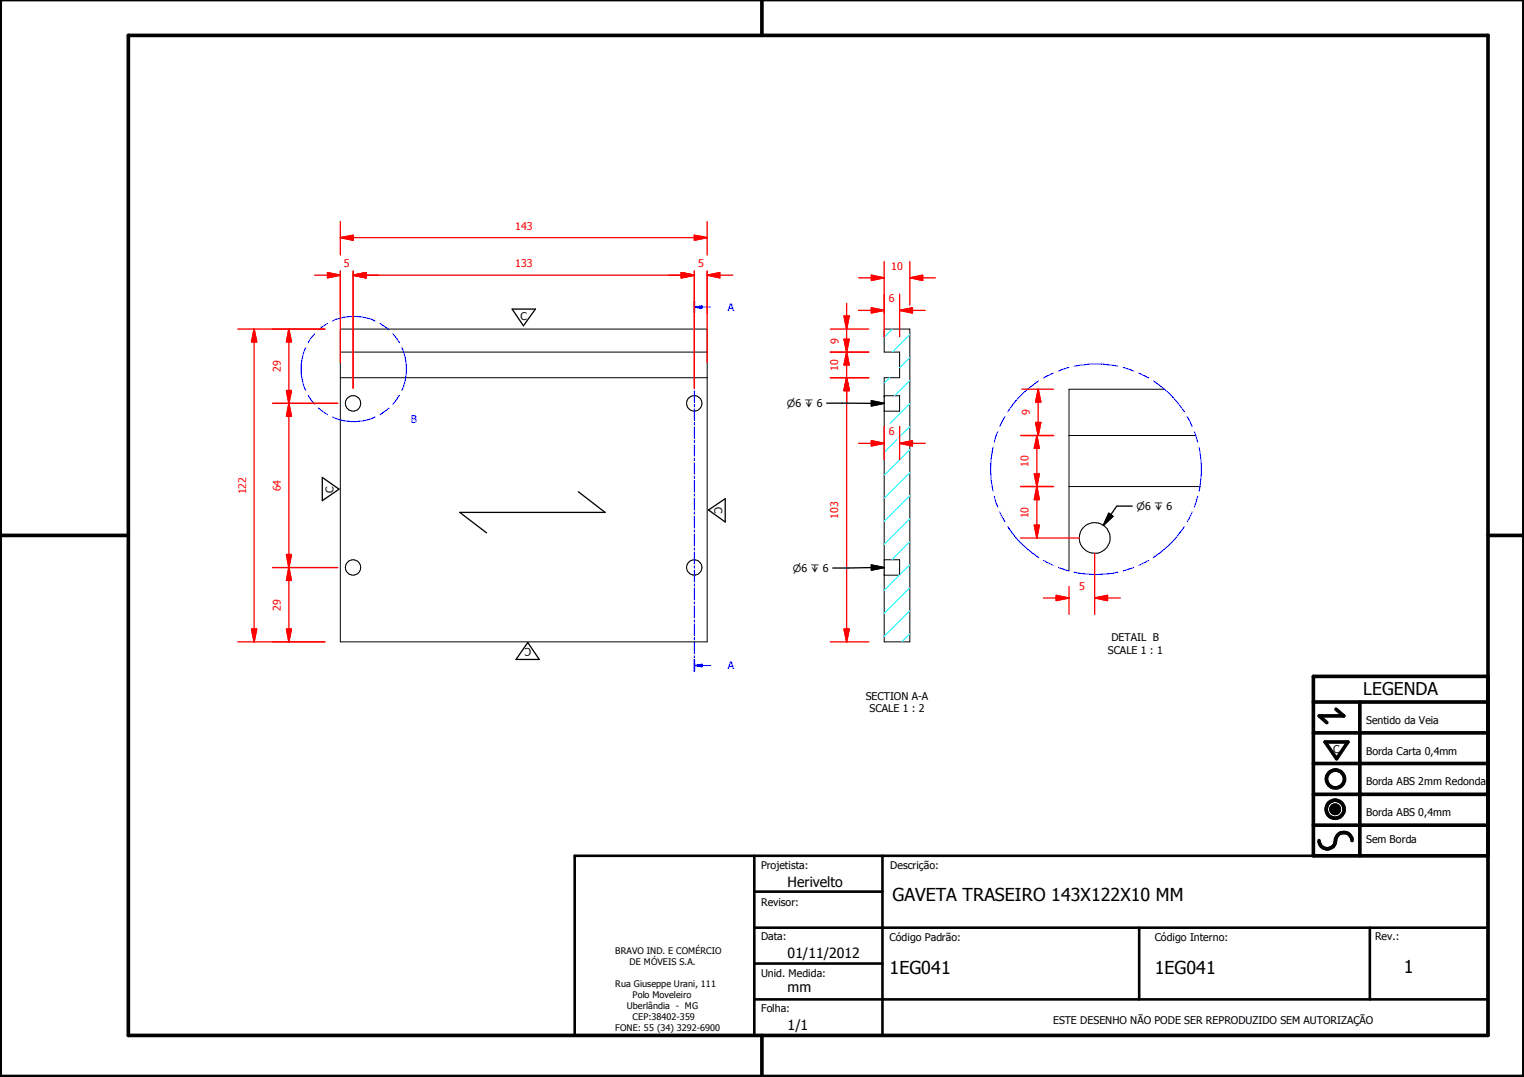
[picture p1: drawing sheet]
<svg xmlns="http://www.w3.org/2000/svg" width="297mm" height="210mm" viewBox="0 0 297 210" stroke-linecap="round" stroke-linejoin="round" font-family="sans-serif">
<g fill="none" stroke="#000" stroke-width=".19">
<path d="M66.3 68.6h71.5M66.3 73.6h71.5M66.3 64.1h71.5v61h-71.5zM172.3 77.1h.1M172.3 77.1h3v3h-3M172.3 64.1h5v61h-5v-51.5h3v-5h-3zM227 75.9h-18.6v35.4M208.4 94.8h25.5M208.4 84.9h24.7M172.3 109.1h3v3h-3M259.4 157.6l1.6 .1zM259.4 157.7l1.6 .1z"/>
<path d="M259.4 157.8l1.6 .1zM259.4 157.9h1.6v.1zM259.4 157.9l1.6 .1h-1.5zM259.4 157.6h1.6zM259.5 158h1.5zM259.5 158l1.4 .1zM259.5 157.5l1.5 .1zM259.5 158.1h1.4zM259.5 157.4l1.5 .1zM259.5 158.1l1.4 .1zM259.5 157.3l1.4 .1zM259.6 158.2h1.3z"/>
<path d="M259.6 158.2h1.2zM259.6 157.2l1.3 .1zM259.6 158.2l1.2 .1zM259.6 157.2h1.3zM259.7 158.3h1.1zM259.7 158.3l1 .1zM259.7 157.1l1.1 .1zM259.7 157.1h1.1zM259.8 158.4h.9zM259.8 158.4h.8zM259.8 157.1h1zM259.8 157.1h.9z"/>
<path d="M259.8 158.4l.8 .1zM259.8 157l.9 .1zM259.8 157h.8zM259.9 158.5h.7zM259.9 158.5h.6zM259.9 157h.7zM260 158.5h.5zM260 158.5h.4zM260 157h.6zM260.1 158.5h.3zM260.1 158.5h.2zM260.1 156.9l.4 .1z"/>
<path d="M260.1 156.9h.3zM260.1 156.9h.2z"/>
<circle cx="68.8" cy="78.6" r="1.5"/>
<circle cx="135.3" cy="78.6" r="1.49"/>
<circle cx="68.8" cy="110.6" r="1.49"/>
<circle cx="135.3" cy="110.6" r="1.49"/>
<circle cx="213.4" cy="104.9" r="3"/>
</g>
<g fill="#000">
<path d="M259.4 157.6h1.6zM259.5 157.5l1.5 .1zM259.5 157.4l1.5 .1zM259.5 157.3l1.4 .1zM259.6 157.2l1.3 .1zM259.6 157.2h1.3zM259.7 157.1l1.1 .1zM259.7 157.1h1.1zM259.8 157.1h1zM259.8 157.1h.9zM259.8 157l.9 .1zM259.8 157h.8z"/>
<path d="M259.9 157h.7zM260 157h.6zM260.1 156.9l.4 .1zM260.1 156.9h.3zM260.1 156.9h.2zM260.1 158.5h.2zM260 158.5h.4zM260.1 158.5h.3zM259.9 158.5h.6zM260 158.5h.5zM259.8 158.4l.8 .1zM259.9 158.5h.7z"/>
<path d="M259.8 158.4h.8zM259.7 158.3l1 .1zM259.8 158.4h.9zM259.6 158.2l1.2 .1zM259.7 158.3h1.1zM259.6 158.2h1.2zM259.5 158.1l1.4 .1zM259.6 158.2h1.3zM259.5 158l1.4 .1zM259.5 158.1h1.4zM259.4 157.9l1.6 .1h-1.5zM259.5 158h1.5z"/>
<path d="M259.4 157.6l1.6 .1zM259.4 157.7l1.6 .1zM259.4 157.8l1.6 .1zM259.4 157.9h1.6v.1z"/>
</g>
<g fill="none" stroke="#000" stroke-width=".71">
<path d="M148.5 0v6.9M297 -.1v209.9h-297v-209.9M25 6.9h265v194.9h-265zM0 104.4h25M290 104.4h7M256 136.8h34M260.4 138.2l1.5 1.3h-4.8l1.5 1.3M265 136.8v30M290 131.8h-34v35h34M256 154.8h34M256 148.8h34M256 142.8h34"/>
<path d="M258.3 144.6h4.4l-2.2 3.3zM256 160.8h34M257.1 163.8a1.62 1.62 0 0 0 1.8 1.6 1.62 1.62 0 0 0 1.4-1.9 1.63 1.63 0 0 1 1.7-1.2 1.63 1.63 0 0 1 1.5 1.5M148.5 201.8v8"/>
<circle cx="260.2" cy="157.7" r="1.76"/>
<circle cx="260.2" cy="157.7" r=".82"/>
<circle cx="260.3" cy="151.8" r="1.76"/>
</g>
<path d="M112 166.8h178v35h-178zM147 173.8h25M147 166.8v35M172 166.8v35M147 194.8h143M147 180.8h143M147 187.8h25M222 180.8v14M267 180.8v14" fill="none" stroke="#000" stroke-width=".51"/>
<g fill="none" stroke="#00f" stroke-width=".19">
<path d="M135.3 58.7v2.3M135.3 59.9h1.5M135.3 61.3v.5M135.3 62.2v2.3M135.3 64.9v.4M135.3 65.7v2.2M135.3 68.3v.5M135.3 69.2v2.3M135.3 71.8v.5M135.3 72.6v2.4M135.3 75.4v.4M135.3 76.2v2.2"/>
<path d="M135.3 78.8v.5M135.3 79.7v2.3M135.3 82.3v.5M135.3 83.1v2.4M135.3 85.9v.4M135.3 86.7v2.2M135.3 89.3v.5M135.3 90.2v2.2M135.3 92.8v.5M135.3 93.6v2.3M135.3 96.3v.4M135.3 97.1v2.3"/>
<path d="M135.3 99.8v.4M135.3 100.6v2.3M135.3 103.3v.5M135.3 104.1v2.3M135.3 106.8v.4M135.3 107.6v2.3M135.3 110.3v.4M135.3 111.1v2.3M135.3 113.8v.4M135.3 114.6v2.3M135.3 117.3v.4M135.3 118.1v2.3"/>
<path d="M135.3 120.8v.4M135.3 121.6v2.3M135.3 124.2v.5M135.3 125.1v2.3M135.3 127.8v.4M135.3 128.6v2.3"/>
</g>
<path d="M135.3 58.7v2.3M135.3 128.6v2.3" fill="none" stroke="#00f" stroke-width=".3"/>
<path d="M135.3 59.9l1.5-.3v.5z" fill="#00f"/>
<path d="M135.3 59.9l1.5-.3v.5zM136.8 59.9h1.7M135.3 129.7h1.5" fill="none" stroke="#00f" stroke-width=".19"/>
<path d="M135.3 129.7l1.5-.2v.5z" fill="#00f"/>
<g fill="none" stroke="#00f" stroke-width=".19">
<path d="M59.6 67.8a9.8 9.8 0 0 0 0 8.3M60.1 77l1.2 1.8M61.3 65.1l-.8 .9-.4 .8M62.1 79.5l1.7 1.3M63.8 63l-1.7 1.3M64.8 62.6a10.1 10.1 0 0 1 8.3 0M74.1 63l1.7 1.3M75.8 79.5l-1.7 1.3M76.6 65.1l1.2 1.7M77.8 77l-1.2 1.8M78.3 67.8a9.8 9.8 0 0 1 0 8.3M64.8 81.3a10.1 10.1 0 0 0 8.3 0"/>
<path d="M135.3 129.7l1.5-.2v.5zM136.8 129.7h1.7"/>
</g>
<g fill="none" stroke="#0ff" stroke-width=".19">
<path d="M173.4 73.6l-1.1 1.1M173.9 64.1l-1.6 1.6M177.3 74.2l-2.9 2.9M177.3 69.7l-2 2M177.3 65.2l-3.4 3.4M177.3 78.7l-3.8 3.8M172.5 83.5l-.2 .2M174.8 85.6l-2.5 2.5M177.3 96.6l-5 5M177.3 92.1l-5 5M177.3 87.6l-5 5M177.3 83.1l-2.1 2.2"/>
<path d="M175.3 112.1l-3 3M177.3 119l-5 5M177.3 114.6l-5 4.9M177.3 110.1l-2 2M177.3 105.6l-3.5 3.5M177.3 101.1l-5 5M177.3 123.5l-1.5 1.6"/>
</g>
<path d="M63.8 53.6h2.5" fill="none" stroke="#f00" stroke-width=".25"/>
<path d="M63.8 53.1l2.5 .5-2.5 .5z" fill="#f00"/>
<path d="M63.8 53.1l2.5 .5-2.5 .5zM68.8 53.6h2.5" fill="none" stroke="#f00" stroke-width=".25"/>
<path d="M68.8 53.6l2.5-.5v1z" fill="#f00"/>
<path d="M61.3 53.6h2.5M66.3 52.8v17.8M68.8 53.6l2.5-.5v1zM68.8 53.6h5M68.8 52.8v22.8" fill="none" stroke="#f00" stroke-width=".25"/>
<path d="M68.8 53.6l2.5-.5v1z" fill="#f00"/>
<path d="M68.8 53.6l2.5-.5v1zM132.8 53.6h2.5" fill="none" stroke="#f00" stroke-width=".25"/>
<path d="M132.8 53.1l2.5 .5-2.5 .5z" fill="#f00"/>
<path d="M68.8 52.8v22.8M71.3 53.6h64M132.8 53.1l2.5 .5-2.5 .5zM135.3 52.8v22.8" fill="none" stroke="#f00" stroke-width=".25"/>
<path d="M132.8 53.1l2.5 .5-2.5 .5z" fill="#f00"/>
<path d="M132.8 53.1l2.5 .5-2.5 .5zM137.8 53.6h2.5" fill="none" stroke="#f00" stroke-width=".25"/>
<path d="M137.8 53.6l2.5-.5v1z" fill="#f00"/>
<path d="M66.3 46.3h2.5M130.3 53.6h2.5M135.3 52.8v22.8M137.8 53.6l2.5-.5v1zM137.8 52.8v17.8M140.3 53.6h2.5" fill="none" stroke="#f00" stroke-width=".25"/>
<path d="M66.3 46.3l2.5-.5v1z" fill="#f00"/>
<path d="M66.3 46.3l2.5-.5v1zM135.3 46.3h2.5" fill="none" stroke="#f00" stroke-width=".25"/>
<path d="M135.3 45.8l2.5 .5-2.5 .5z" fill="#f00"/>
<path d="M66.3 43.2v6.5M66.3 52.8v8.3M68.8 46.3h66.5M135.3 45.8l2.5 .5-2.5 .5zM137.8 43.2v6.5M137.8 52.8v8.3M56.3 122.6v2.5" fill="none" stroke="#f00" stroke-width=".25"/>
<path d="M55.8 122.6h1l-.5 2.5z" fill="#f00"/>
<path d="M56.3 110.6v2.5M55.8 122.6h1l-.5 2.5z" fill="none" stroke="#f00" stroke-width=".25"/>
<path d="M56.3 110.6l.5 2.5h-1z" fill="#f00"/>
<path d="M53.1 110.6h12.7M56.3 110.6l.5 2.5h-1zM56.3 108.1v2.5M56.3 113.1v9.5M53.1 125.1h10.2" fill="none" stroke="#f00" stroke-width=".25"/>
<path d="M55.8 108.1h1l-.5 2.5z" fill="#f00"/>
<path d="M56.3 78.6v2.5M55.8 108.1h1l-.5 2.5z" fill="none" stroke="#f00" stroke-width=".25"/>
<path d="M56.3 78.6l.5 2.5h-1z" fill="#f00"/>
<path d="M53.1 78.6h12.7M56.3 78.6l.5 2.5h-1zM56.3 76.1v2.5M56.3 81.1v27M53.1 110.6h12.7" fill="none" stroke="#f00" stroke-width=".25"/>
<path d="M55.8 76.1h1l-.5 2.5z" fill="#f00"/>
<path d="M55.8 76.1h1l-.5 2.5zM56.3 64.1v2.5" fill="none" stroke="#f00" stroke-width=".25"/>
<path d="M56.3 64.1l.5 2.5h-1z" fill="#f00"/>
<path d="M53.1 64.1h10.2M53.1 78.6h12.7M56.3 64.1l.5 2.5h-1zM56.3 66.6v9.5M49.5 122.6v2.5" fill="none" stroke="#f00" stroke-width=".25"/>
<path d="M49 122.6h1l-.5 2.5z" fill="#f00"/>
<path d="M49.5 64.1v2.5M49 122.6h1l-.5 2.5z" fill="none" stroke="#f00" stroke-width=".25"/>
<path d="M49.5 64.1l.5 2.5h-1z" fill="#f00"/>
<path d="M46.4 64.1h16.9M49.5 64.1l.5 2.5h-1zM49.5 66.6v56M46.4 125.1h16.9M165 122.6v2.5" fill="none" stroke="#f00" stroke-width=".25"/>
<path d="M99.8 60.2h4.5l-2.3 3.3zM62.8 93l3.3 2.3-3.3 2.3zM112.7 95.8l5.2 4.1h-28.3l5.2 3.9M138.1 99.4l3.2-2.2v4.5zM102.9 125.2l2.2 3.3h-4.5z" fill="none" stroke="#000" stroke-width=".25"/>
<path d="M164.5 122.6h1l-.5 2.5z" fill="#f00"/>
<path d="M165 73.6v2.5M164.5 122.6h1l-.5 2.5z" fill="none" stroke="#f00" stroke-width=".25"/>
<path d="M165 73.6l.5 2.5h-1z" fill="#f00"/>
<path d="M161.8 73.6h7.5M165 73.6l.5 2.5h-1zM165 73.6v49M161.8 125.1h7.5" fill="none" stroke="#f00" stroke-width=".25"/>
<path d="M165 73.6l.5 2.5h-1z" fill="#f00"/>
<path d="M165 73.6l.5 2.5h-1zM165 66.1v2.5" fill="none" stroke="#f00" stroke-width=".25"/>
<path d="M164.5 66.1h1l-.5 2.5z" fill="#f00"/>
<path d="M161.8 73.6h7.5M161.8 68.6h7.5M164.5 66.1h1l-.5 2.5zM165 63.6v2.5M165 68.6v2.5M165 76.1v2.5" fill="none" stroke="#f00" stroke-width=".25"/>
<path d="M165 68.6l.5 2.5h-1z" fill="#f00"/>
<path d="M165 68.6l.5 2.5h-1zM165 61.6v2.5" fill="none" stroke="#f00" stroke-width=".25"/>
<path d="M164.5 61.6h1l-.5 2.5z" fill="#f00"/>
<path d="M165 59.1v2.5M161.8 68.6h7.5M161.8 64.1h7.5M164.5 61.6h1l-.5 2.5zM165 71.1v2.5M169.8 60.5h2.5" fill="none" stroke="#f00" stroke-width=".25"/>
<path d="M169.8 60l2.5 .5-2.5 .5z" fill="#f00"/>
<path d="M169.8 60l2.5 .5-2.5 .5zM175.3 60.5h2.5" fill="none" stroke="#f00" stroke-width=".25"/>
<path d="M175.3 60.5l2.5-.5v1z" fill="#f00"/>
<path d="M172.3 57.3v8.3M175.3 57.3v8.3M177.3 54.1h2.5M167.3 60.5h2.5M175.3 60.5l2.5-.5v1zM177.8 60.5h2.5" fill="none" stroke="#f00" stroke-width=".25"/>
<path d="M177.3 54.1l2.5-.5v1.1z" fill="#f00"/>
<path d="M169.8 54.1h2.5M177.3 54.1l2.5-.5v1.1z" fill="none" stroke="#f00" stroke-width=".25"/>
<path d="M169.8 53.6l2.5 .5-2.5 .6z" fill="#f00"/>
<path d="M167.3 54.1h2.5M169.8 53.6l2.5 .5-2.5 .6zM172.3 51v10.1M177.3 51v8.5M179.8 54.1h2.5M175.3 86.4h2.5" fill="none" stroke="#f00" stroke-width=".25"/>
<path d="M175.3 86.4l2.5-.5v1z" fill="#f00"/>
<path d="M169.8 86.4h2.5M175.3 86.4l2.5-.5v1z" fill="none" stroke="#f00" stroke-width=".25"/>
<path d="M169.8 85.9l2.5 .5-2.5 .5z" fill="#f00"/>
<path d="M167.3 86.4h2.5M169.8 85.9l2.5 .5-2.5 .5zM172.3 83.1v6.5M175.3 83.1v6.5M177.8 86.4h2.5M213.4 116.5h2.5" fill="none" stroke="#f00" stroke-width=".25"/>
<path d="M161.1 78.6h11.2M169.8 78.1l2.5 .5-2.5 .5zM169.8 110.1l2.5 .5-2.5 .5zM172.3 110.6l-10 .1" fill="none" stroke="#000" stroke-width=".25"/>
<path d="M169.8 78.1l2.5 .5-2.5 .5zM169.8 110.1l2.5 .5-2.5 .5z" fill="#000"/>
<g fill="none" stroke="#00f" stroke-width=".19">
<path d="M202.4 74.3a20 20 0 0 0-6 6M205.3 72.7l-1.9 1M208.3 71.6l-2 .7M209.3 71.4a20.4 20.4 0 0 1 8.6 0M218.9 71.6l2.1 .7M222 72.7l1.9 1M224.8 74.3l.3 .2a19.6 19.6 0 0 1 5.7 5.8M193.5 87.2a19.9 19.9 0 0 0 0 8.5M193.8 96.7l.7 2.1M194.5 84.1l-.7 2M194.9 99.8l1 1.9M195.9 81.2l-1 1.9"/>
<path d="M231.4 81.2l1 1.9M232.4 99.8l-1 1.9M232.8 84.1l.7 2M233.5 96.7l-.7 2.1M233.7 87.2a20.4 20.4 0 0 1 0 8.5M196.4 102.6a19.4 19.4 0 0 0 6 6.1M203.4 109.2l1.9 1M206.3 110.6l2 .7M209.3 111.5a19.9 19.9 0 0 0 8.6 0M221 110.6l-2.1 .7M223.9 109.2l-1.9 1M230.8 102.6a20.8 20.8 0 0 1-6 6.1"/>
</g>
<path d="M213.4 116.5l2.5-.5v1.1z" fill="#f00"/>
<path d="M205.9 116.5h2.5M213.4 116.5l2.5-.5v1.1z" fill="none" stroke="#f00" stroke-width=".25"/>
<path d="M205.9 116l2.5 .5-2.5 .6z" fill="#f00"/>
<path d="M202.3 82.3v2.6M203.4 116.5h2.5M205.9 116l2.5 .5-2.5 .6zM208.4 114.3v5.4M213.4 107.8v11.9M215.9 116.5h2.5" fill="none" stroke="#f00" stroke-width=".25"/>
<path d="M201.8 82.3h1.1l-.6 2.6z" fill="#f00"/>
<path d="M202.3 75.9v2.5M201.8 82.3h1.1l-.6 2.6z" fill="none" stroke="#f00" stroke-width=".25"/>
<path d="M202.3 75.9l.6 2.5h-1.1z" fill="#f00"/>
<path d="M199.2 75.9h6.2M202.3 75.9l.6 2.5h-1.1zM202.3 78.4v3.9M199.2 84.9h6.2M202.1 92.4v2.4" fill="none" stroke="#f00" stroke-width=".25"/>
<path d="M201.6 92.4h1l-.5 2.4z" fill="#f00"/>
<path d="M201.6 92.4h1l-.5 2.4zM202.1 84.9v2.5" fill="none" stroke="#f00" stroke-width=".25"/>
<path d="M202.1 84.9l.5 2.5h-1z" fill="#f00"/>
<path d="M198.9 94.8h6.5M198.9 84.9h6.5M202.1 84.9l.5 2.5h-1zM202.1 87.4v5M202.1 102.4v2.5" fill="none" stroke="#f00" stroke-width=".25"/>
<path d="M201.6 102.4h1l-.5 2.5z" fill="#f00"/>
<path d="M202.1 94.8v2.6M201.6 102.4h1l-.5 2.5z" fill="none" stroke="#f00" stroke-width=".25"/>
<path d="M202.1 94.8l.5 2.6h-1z" fill="#f00"/>
<path d="M198.9 94.8h6.5M202.1 94.8l.5 2.6h-1zM202.1 97.4v5M198.9 104.9h11.5" fill="none" stroke="#f00" stroke-width=".25"/>
<path d="M220.7 98.6h-3l-2.7 3.8M216.1 100l.8 .6-1.9 1.8z" fill="none" stroke="#000" stroke-width=".25"/>
<path d="M216.1 100l.8 .6-1.9 1.8z" fill="#000"/>
<g font-size="3.5">
<text x="173.9" y="175.7">GAVETA TRASEIRO 143X122X10 MM</text>
<text x="173.4" y="189.7">1EG041</text>
<text x="225.1" y="189.7">1EG041</text>
<text x="273.6" y="189.7">1</text>
</g>
<text font-size="3.4" x="265.7" y="135.4">LEGENDA</text>
<g font-size="2.7">
<text x="153.5" y="172.8">Herivelto</text>
<text x="153.5" y="186.6">01/11/2012</text>
<text x="153.5" y="193.4">mm</text>
<text x="153.5" y="200.8">1/1</text>
</g>
<g font-size="2.1" fill="#f00">
<text x="100.4" y="44.7">143</text>
<text x="67" y="52">5</text>
<text x="100.4" y="52">133</text>
<text x="136.1" y="52">5</text>
<text x="173.7" y="52.5">10</text>
<text x="173.3" y="58.9">6</text>
<text x="163.4" y="67" transform="rotate(-90 163.4 67)">9</text>
<text x="54.7" y="72.5" transform="rotate(-90 54.7 72.5)">29</text>
<text x="163.4" y="72.3" transform="rotate(-90 163.4 72.3)">10</text>
<text x="200.7" y="80.9" transform="rotate(-90 200.7 80.9)">9</text>
<text x="173.3" y="84.8">6</text>
<text x="54.7" y="95.8" transform="rotate(-90 54.7 95.8)">64</text>
<text x="200.4" y="91" transform="rotate(-90 200.4 91)">10</text>
<text x="48" y="96.4" transform="rotate(-90 48 96.4)">122</text>
<text x="163.4" y="101.1" transform="rotate(-90 163.4 101.1)">103</text>
<text x="200.4" y="101" transform="rotate(-90 200.4 101)">10</text>
<text x="54.7" y="119" transform="rotate(-90 54.7 119)">29</text>
<text x="210.3" y="114.9">5</text>
</g>
<g font-size="2.1">
<text x="101.4" y="62.4">C</text>
<text x="65" y="96" transform="rotate(-90 65 96)">C</text>
<text x="139.2" y="98.8" transform="rotate(90 139.2 98.8)">C</text>
<text x="216.6" y="125">DETAIL B</text>
<text x="103.5" y="126.4" transform="rotate(180 103.5 126.4)">C</text>
<text x="215.9" y="127.5">SCALE 1 : 1</text>
<text x="168.7" y="136.4">SECTION A-A</text>
<text x="169.5" y="138.9">SCALE 1 : 2</text>
<text x="266.3" y="141.1">Sentido da Veia</text>
<text x="259.8" y="146.7">C</text>
<text x="266.3" y="147.2">Borda Carta 0,4mm</text>
<text x="266.3" y="153.1">Borda ABS 2mm Redonda</text>
<text x="266.3" y="159">Borda ABS 0,4mm</text>
<text x="266.3" y="164.4">Sem Borda</text>
<text x="148.4" y="169.3">Projetista:</text>
<text x="173.5" y="169.5">Descrição:</text>
<text x="148.4" y="176.6">Revisor:</text>
<text x="148.4" y="183.2">Data:</text>
<text x="173.4" y="183.3">Código Padrão:</text>
<text x="225.1" y="183.3">Código Interno:</text>
<text x="268" y="183.2">Rev.:</text>
<text x="148.4" y="190.5">Unid. Medida:</text>
<text x="148.4" y="197.2">Folha:</text>
<text x="205.3" y="199.5">ESTE DESENHO NÃO PODE SER REPRODUZIDO SEM AUTORIZAÇÃO</text>
</g>
<g font-size="2.1" fill="#00f">
<text x="141.9" y="60.6">A</text>
<text x="80.1" y="82.5">B</text>
<text x="141.9" y="130.5">A</text>
</g>
<g font-size="1.9">
<text x="153.4" y="79.4">⌀6 ↧ 6</text>
<text x="221.5" y="99.4">⌀6 ↧ 6</text>
<text x="154.5" y="111.5">⌀6 ↧ 6</text>
</g>
<g font-size="1.8">
<text x="119.9" y="186">BRAVO IND. E COMÉRCIO</text>
<text x="122.7" y="188.1">DE MÓVEIS S.A.</text>
<text x="119.9" y="192.4">Rua Giuseppe Urani, 111</text>
<text x="122.2" y="196.7">Uberlândia - MG</text>
<text x="123.3" y="194.6">Polo Moveleiro</text>
<text x="119.9" y="201">FONE: 55 (34) 3292-6900</text>
<text x="123.3" y="198.8">CEP:38402-359</text>
</g>
</svg>
